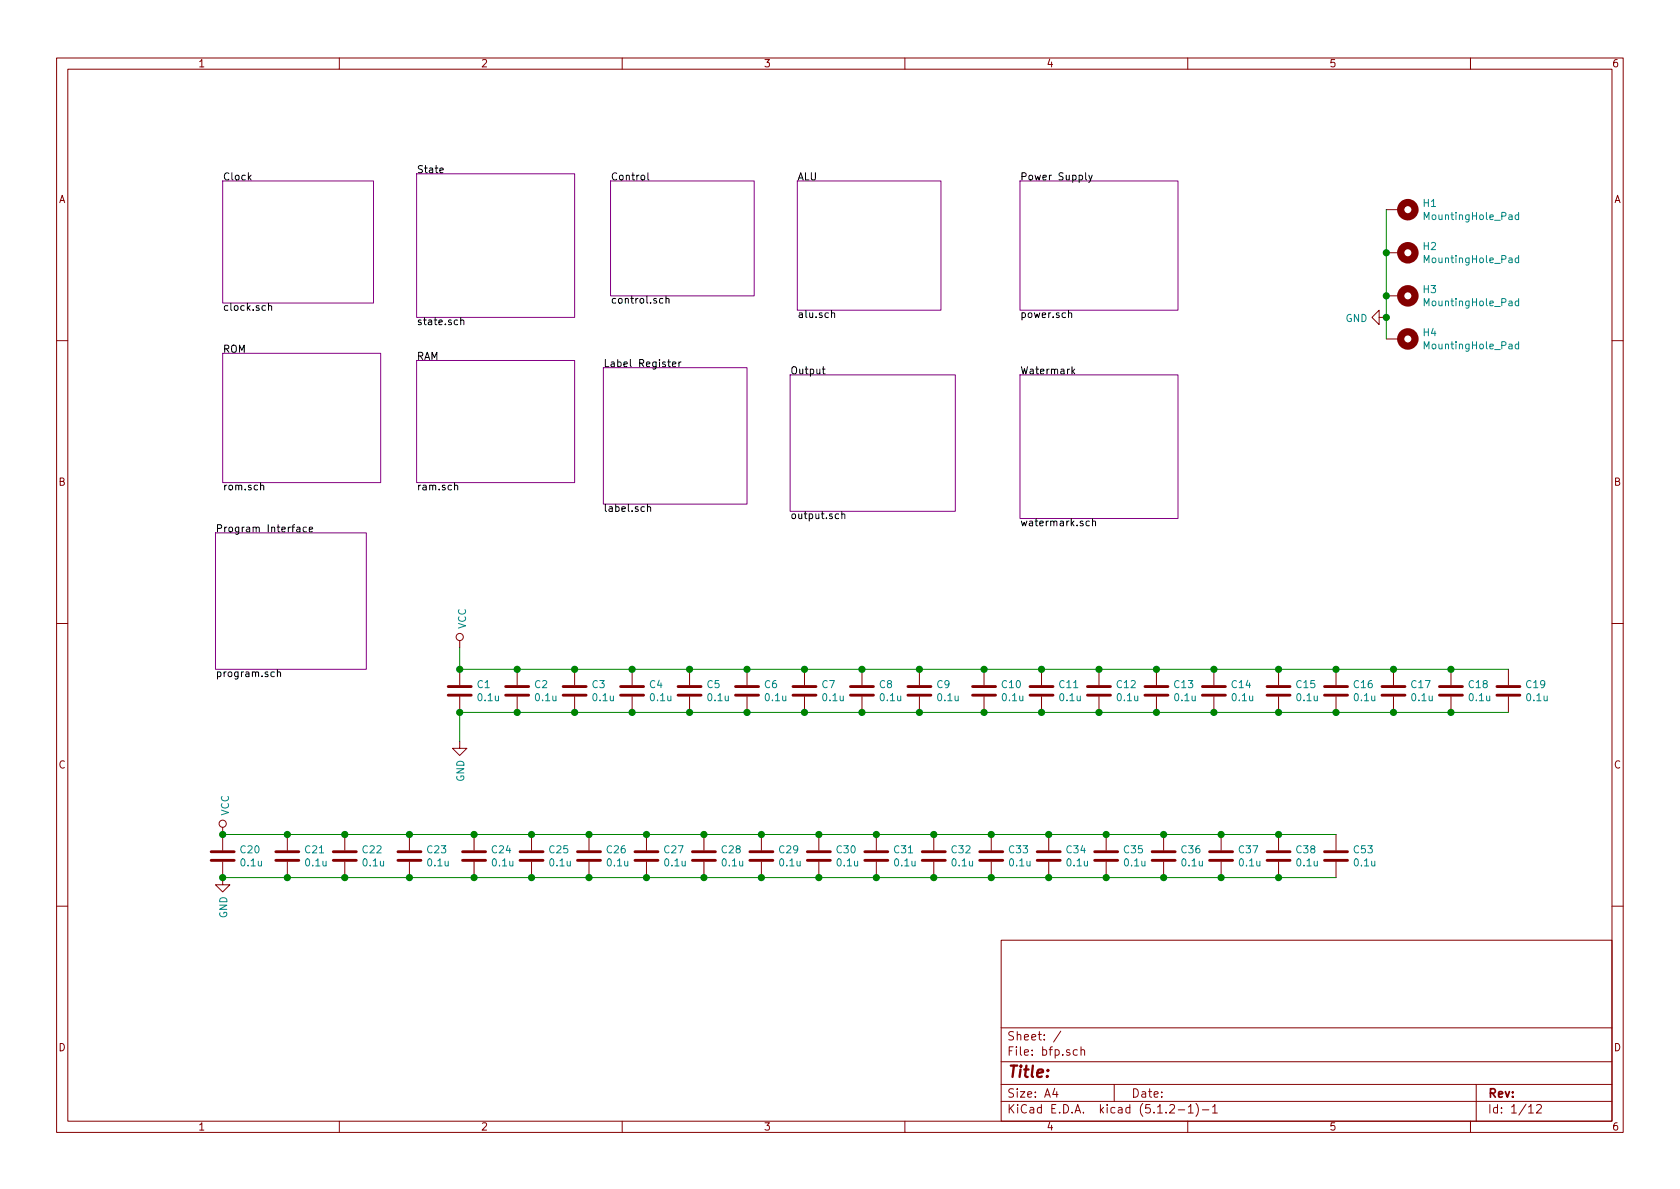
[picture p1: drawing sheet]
<svg xmlns="http://www.w3.org/2000/svg" width="297mm" height="210mm" viewBox="0 0 297 210" stroke-linecap="round" stroke-linejoin="round" font-family="sans-serif">
<g fill="none" stroke="#840000" stroke-width=".18">
<path d="M10 10.3h277v189.9h-277zM12 12.2h273v186.1h-273zM60 10.3v1.9M110 10.3v1.9M160 10.3v1.9M210 10.3v1.9M260 10.3v1.9M245.1 37.1h2.5M243.8 56.1v-1.2l-1.2 1.2 1.2 1.3v-1.3h1.3M245.1 44.7h2.5M245.1 52.3h2.5M245.1 59.9h2.5"/>
<path d="M10 60.2h2M285 60.2h2M10 110.3h2M81.3 113.3v1.2M81.3 118.4v2.8M91.4 118.4v2.8M101.6 118.4v2.8M111.8 118.4v2.8M121.9 118.4v2.8M132.1 118.4v2.8M142.2 118.4v2.8M152.4 118.4v2.8"/>
<path d="M162.6 118.4v2.8M174 118.4v2.8M184.1 118.4v2.8M194.3 118.4v2.8M204.5 118.4v2.8M214.6 118.4v2.8M226.1 118.4v2.8M236.2 118.4v2.8M246.4 118.4v2.8M256.5 118.4v2.8M266.7 118.4v2.8M285 110.3h2"/>
<path d="M81.3 131.1v1.2h1.2l-1.2 1.3-1.3-1.3h1.3M81.3 123.2v2.8M91.4 123.2v2.8M101.6 123.2v2.8M111.8 123.2v2.8M121.9 123.2v2.8M132.1 123.2v2.8M142.2 123.2v2.8M152.4 123.2v2.8M162.6 123.2v2.8M174 123.2v2.8M184.1 123.2v2.8"/>
<path d="M194.3 123.2v2.8M204.5 123.2v2.8M214.6 123.2v2.8M226.1 123.2v2.8M236.2 123.2v2.8M246.4 123.2v2.8M256.5 123.2v2.8M266.7 123.2v2.8M39.4 152.4v4.1h1.2l-1.2 1.2-1.3-1.2h1.3M39.4 146.3v4.1M50.8 147.6v2.8M50.8 152.4v2.8"/>
<path d="M61 147.6v2.8M61 152.4v2.8M72.4 147.6v2.8M72.4 152.4v2.8M83.8 147.6v2.8M83.8 152.4v2.8M94 147.6v2.8M94 152.4v2.8M104.1 147.6v2.8M104.1 152.4v2.8M114.3 147.6v2.8M114.3 152.4v2.8"/>
<path d="M124.5 147.6v2.8M124.5 152.4v2.8M134.6 147.6v2.8M134.6 152.4v2.8M144.8 147.6v2.8M144.8 152.4v2.8M154.9 147.6v2.8M154.9 152.4v2.8M165.1 147.6v2.8M165.1 152.4v2.8M175.3 147.6v2.8M175.3 152.4v2.8"/>
<path d="M185.4 147.6v2.8M185.4 152.4v2.8M195.6 147.6v2.8M195.6 152.4v2.8M205.7 147.6v2.8M205.7 152.4v2.8M215.9 147.6v2.8M215.9 152.4v2.8M226.1 147.6v2.8M226.1 152.4v2.8M236.2 147.6v2.8M236.2 152.4v2.8"/>
<path d="M10 160.2h2M177 166.3h108v32h-108zM285 160.2h2M60 198.3v1.9M110 198.3v1.9M160 198.3v1.9M177 194.8h108M177 191.8h108M177 187.8h108M177 181.8h108M186.5 192.5l-.4 1h1M186.8 193v1"/>
<path d="M187.6 182.3l-1.3 2M190.5 185.7l-.4-.1-.3 .3v.6l.3 .1 .4-.1M191.1 185.7l.2-.1 .4 .1 .1 .9M191.1 185.1v1.5M197 191.8v3M206.8 195.5l.2-.2h.4l.2 .2 .1 .3-.1 .2-.8 .8h.9M208.3 196.3h1.2M210 198.3v1.9M210.1 195.8l.4-.5v1.5M210.1 196.8h.9M211.5 195.1a1.71 1.71 0 0 1 0 2.3M212.6 196.3h1.1"/>
<path d="M214.4 195.8l.4-.5v1.5M214.4 196.8h.8M260 198.3v1.9M261 191.8v6.5M270.3 195.8l.4-.5v1.5M270.3 196.8h.8M271.7 195.5l.2-.2h.4l.2 .5-.9 1h.9"/>
<circle cx="81.3" cy="112.6" r=".63"/>
<circle cx="39.4" cy="145.7" r=".63"/>
</g>
<path d="M39.4 32h26.6v21.6h-26.6zM73.7 30.7h27.9v25.4h-27.9zM107.9 32h25.4v20.3h-25.4zM141 32h25.4v22.9h-25.4zM180.3 32h28v22.9h-28zM39.4 62.5h27.9v22.8h-27.9zM73.7 63.7h27.9v21.6h-27.9zM106.7 65h25.4v24.1h-25.4zM139.7 66.3h29.2v24.1h-29.2zM180.3 66.3h28v25.4h-28zM38.1 94.2h26.7v24.2h-26.7z" fill="none" stroke="#840084" stroke-width=".18"/>
<g fill="none" stroke="#000" stroke-width=".18">
<path d="M77.8 30.1l.6-.1-.1-.2-.3-.1-.2 .2v.6h.5M114.6 30.6v1l.1 .2M191.9 30.6v1l.2 .2M192.5 31l.3 .8M193.1 31l-.4 1.1-.2 .2M47.5 54.2l.2-.2 .3 .1v.8M47.5 53.6v1.3M81.5 56.7l.1-.1h.3l.1 .8M81.5 56.2v1.2M117.2 52.8h-.4l-.2 .2 .1 .6h.5M117.8 52.9l.1-.1h.3l.1 .8M117.8 52.3v1.3"/>
<path d="M147 55.4l.2-.1 .3 .1 .1 .8M188.9 55.4l.2-.1 .3 .1 .1 .8M188.9 54.9v1.3M118.9 64.4l.6-.1v-.2l-.4-.1-.2 .2v.6h.6M120 64v.8M120.4 64l-.4 .2M145.4 65.3h.5M145.6 64.8v1.1l.3 .2M189.7 65.6l.3 .5M190 65.3l-.5 .5M46.1 85.9l.2-.1h.3v.8M52.5 93.3h.5v.8"/>
<path d="M53 93.5l-.4 .1-.2 .1 .1 .3h.5M54.2 93.3l-.4-.1-.2 .2 .1 .6h.5M54.7 93.6l.6-.1-.1-.2-.3-.1-.2 .2v.6h.5M80.4 85.9l.2-.1h.2l.1 .8M114.5 89.7l.2-.1 .3 .1v.7M114.5 89.2v1.2M148.8 91l.2-.1h.3l.1 .8M148.8 90.4v1.3M192.6 92.2l-.3-.1-.3 .3 .1 .5h.5M193.2 92.3l.1-.2 .3 .1 .1 .8M193.2 91.7v1.3M48.5 118.9l-.4-.1-.2 .2 .1 .6h.5"/>
<path d="M49 118.9l.2-.1 .3 .1 .1 .8M49 118.4v1.3"/>
</g>
<g fill="none" stroke="#840000" stroke-width="1.3">
<circle cx="248.9" cy="37.1" r="1.27"/>
<circle cx="248.9" cy="44.7" r="1.27"/>
<circle cx="248.9" cy="59.9" r="1.27"/>
<circle cx="248.9" cy="52.3" r="1.27"/>
</g>
<path d="M268.5 38h-.4l-.2 .2 .1 .6h.5M268.5 37.6v1.2M268.5 45.7l-.4-.1-.2 .2 .1 .6h.5M268.5 53.3l-.4-.1-.2 .3 .1 .5h.5M268.5 45.2v1.3M268.5 52.8v1.3M268.5 60.9h-.4l-.2 .2 .1 .5h.5M268.5 60.4v1.3" fill="none" stroke="#008484" stroke-width=".18"/>
<path d="M245.1 37.1v22.8M81.3 114.5v3.9h185.4M266.7 126h-185.4v5.1M39.4 147.6h196.8M39.4 155.2h196.8" fill="none" stroke="#008400" stroke-width=".18"/>
<g fill="#008400" stroke="#008400" stroke-width=".25">
<circle cx="245.1" cy="44.7" r=".51"/>
<circle cx="245.1" cy="52.3" r=".51"/>
<circle cx="245.1" cy="56.1" r=".51"/>
<circle cx="91.4" cy="118.4" r=".51"/>
<circle cx="101.6" cy="118.4" r=".51"/>
<circle cx="91.4" cy="126" r=".51"/>
<circle cx="101.6" cy="126" r=".51"/>
<circle cx="111.8" cy="118.4" r=".51"/>
<circle cx="121.9" cy="118.4" r=".51"/>
<circle cx="132.1" cy="118.4" r=".51"/>
<circle cx="142.2" cy="118.4" r=".51"/>
<circle cx="111.8" cy="126" r=".51"/>
<circle cx="121.9" cy="126" r=".51"/>
<circle cx="132.1" cy="126" r=".51"/>
<circle cx="142.2" cy="126" r=".51"/>
<circle cx="152.4" cy="118.4" r=".51"/>
<circle cx="162.6" cy="118.4" r=".51"/>
<circle cx="174" cy="118.4" r=".51"/>
<circle cx="152.4" cy="126" r=".51"/>
<circle cx="162.6" cy="126" r=".51"/>
<circle cx="174" cy="126" r=".51"/>
<circle cx="184.2" cy="118.4" r=".51"/>
<circle cx="194.3" cy="118.4" r=".51"/>
<circle cx="204.5" cy="118.4" r=".51"/>
<circle cx="184.2" cy="126" r=".51"/>
<circle cx="194.3" cy="126" r=".51"/>
<circle cx="204.5" cy="126" r=".51"/>
<circle cx="39.4" cy="147.6" r=".51"/>
<circle cx="39.4" cy="155.2" r=".51"/>
<circle cx="50.8" cy="147.6" r=".51"/>
<circle cx="61" cy="147.6" r=".51"/>
<circle cx="72.4" cy="147.6" r=".51"/>
<circle cx="83.8" cy="147.6" r=".51"/>
<circle cx="50.8" cy="155.2" r=".51"/>
<circle cx="61" cy="155.2" r=".51"/>
<circle cx="72.4" cy="155.2" r=".51"/>
<circle cx="83.8" cy="155.2" r=".51"/>
<circle cx="94" cy="147.6" r=".51"/>
<circle cx="94" cy="155.2" r=".51"/>
<circle cx="104.1" cy="147.6" r=".51"/>
<circle cx="104.1" cy="155.2" r=".51"/>
<circle cx="114.3" cy="147.6" r=".51"/>
<circle cx="114.3" cy="155.2" r=".51"/>
<circle cx="81.3" cy="118.4" r=".51"/>
<circle cx="81.3" cy="126" r=".51"/>
<circle cx="134.6" cy="147.6" r=".51"/>
<circle cx="134.6" cy="155.2" r=".51"/>
<circle cx="144.8" cy="147.6" r=".51"/>
<circle cx="154.9" cy="147.6" r=".51"/>
<circle cx="165.1" cy="147.6" r=".51"/>
<circle cx="144.8" cy="155.2" r=".51"/>
<circle cx="154.9" cy="155.2" r=".51"/>
<circle cx="165.1" cy="155.2" r=".51"/>
<circle cx="226.1" cy="118.4" r=".51"/>
<circle cx="226.1" cy="126" r=".51"/>
<circle cx="236.2" cy="118.4" r=".51"/>
<circle cx="246.4" cy="118.4" r=".51"/>
<circle cx="256.5" cy="118.4" r=".51"/>
<circle cx="236.2" cy="126" r=".51"/>
<circle cx="246.4" cy="126" r=".51"/>
<circle cx="256.5" cy="126" r=".51"/>
<circle cx="185.4" cy="147.6" r=".51"/>
<circle cx="185.4" cy="155.2" r=".51"/>
<circle cx="124.5" cy="147.6" r=".51"/>
<circle cx="124.5" cy="155.2" r=".51"/>
<circle cx="214.6" cy="118.4" r=".51"/>
<circle cx="214.6" cy="126" r=".51"/>
<circle cx="175.3" cy="147.6" r=".51"/>
<circle cx="175.3" cy="155.2" r=".51"/>
<circle cx="205.7" cy="147.6" r=".51"/>
<circle cx="195.6" cy="147.6" r=".51"/>
<circle cx="195.6" cy="155.2" r=".51"/>
<circle cx="205.7" cy="155.2" r=".51"/>
<circle cx="215.9" cy="147.6" r=".51"/>
<circle cx="215.9" cy="155.2" r=".51"/>
<circle cx="226.1" cy="147.6" r=".51"/>
<circle cx="226.1" cy="155.2" r=".51"/>
</g>
<g fill="none" stroke="#840000" stroke-width=".51">
<path d="M79.2 122.9h4.1M79.2 121.4h4.1M89.4 122.9h4.1M89.4 121.4h4.1M99.6 122.9h4M99.6 121.4h4M109.7 122.9h4.1M109.7 121.4h4.1M119.9 122.9h4.1M119.9 121.4h4.1M130 122.9h4.1M130 121.4h4.1"/>
<path d="M140.2 122.9h4.1M140.2 121.4h4.1M150.4 122.9h4M150.4 121.4h4M160.5 122.9h4.1M160.5 121.4h4.1M172 122.9h4M172 121.4h4M182.1 122.9h4.1M182.1 121.4h4.1M192.3 122.9h4M192.3 121.4h4"/>
<path d="M202.4 122.9h4.1M202.4 121.4h4.1M212.6 122.9h4.1M212.6 121.4h4.1M224 122.9h4.1M224 121.4h4.1M234.2 122.9h4.1M234.2 121.4h4.1M244.3 122.9h4.1M244.3 121.4h4.1M254.5 122.9h4.1M254.5 121.4h4.1"/>
<path d="M264.7 122.9h4M264.7 121.4h4M37.3 152.1h4.1M37.3 150.6h4.1M48.8 152.1h4M48.8 150.6h4M58.9 152.1h4.1M58.9 150.6h4.1M70.4 152.1h4M70.4 150.6h4M81.8 152.1h4.1M81.8 150.6h4.1"/>
<path d="M91.9 152.1h4.1M91.9 150.6h4.1M102.1 152.1h4.1M102.1 150.6h4.1M112.3 152.1h4M112.3 150.6h4M122.4 152.1h4.1M122.4 150.6h4.1M132.6 152.1h4.1M132.6 150.6h4.1M142.7 152.1h4.1M142.7 150.6h4.1"/>
<path d="M152.9 152.1h4.1M152.9 150.6h4.1M163.1 152.1h4M163.1 150.6h4M173.2 152.1h4.1M173.2 150.6h4.1M183.4 152.1h4.1M183.4 150.6h4.1M193.5 152.1h4.1M193.5 150.6h4.1M203.7 152.1h4.1M203.7 150.6h4.1"/>
<path d="M213.9 152.1h4M213.9 150.6h4M224 152.1h4.1M224 150.6h4.1M234.2 152.1h4.1M234.2 150.6h4.1"/>
</g>
<text font-size="2.8" fill="#840000" x="178" y="190.5">Title:</text>
<g font-size="2.1" fill="#840000">
<text x="178" y="184">Sheet: /</text>
<text x="178" y="186.7">File: bfp.sch</text>
<text x="178" y="196.9">KiCad E.D.A. kicad (5.1.2-1)-1</text>
<text x="178" y="194.1">Size: A4</text>
<text x="200" y="194.1">Date:</text>
<text x="263" y="194.1">Rev:</text>
<text x="263" y="196.9">Id: 1/12</text>
</g>
<g font-size="1.8" fill="#840000">
<text x="35" y="11.9">1</text>
<text x="85" y="11.9">2</text>
<text x="135" y="11.9">3</text>
<text x="185" y="11.9">4</text>
<text x="235" y="11.9">5</text>
<text x="285" y="11.9">6</text>
<text x="10.4" y="35.9">A</text>
<text x="285.4" y="35.9">A</text>
<text x="10.4" y="85.9">B</text>
<text x="285.4" y="85.9">B</text>
<text x="10.4" y="135.9">C</text>
<text x="285.4" y="135.9">C</text>
<text x="10.4" y="185.9">D</text>
<text x="285.4" y="185.9">D</text>
<text x="35" y="199.9">1</text>
<text x="85" y="199.9">2</text>
<text x="135" y="199.9">3</text>
<text x="185" y="199.9">4</text>
<text x="235" y="199.9">5</text>
<text x="285" y="199.9">6</text>
</g>
<g font-size="1.8">
<text x="39.4" y="31.9">Clock</text>
<text x="73.7" y="30.6">State</text>
<text x="107.9" y="31.9">Control</text>
<text x="141" y="31.9">ALU</text>
<text x="180.3" y="31.9">Power Supply</text>
<text x="107.9" y="53.7">control.sch</text>
<text x="39.4" y="55">clock.sch</text>
<text x="73.7" y="57.5">state.sch</text>
<text x="141" y="56.2">alu.sch</text>
<text x="180.3" y="56.2">power.sch</text>
<text x="39.4" y="62.4">ROM</text>
<text x="73.7" y="63.6">RAM</text>
<text x="106.7" y="64.9">Label Register</text>
<text x="139.7" y="66.2">Output</text>
<text x="180.3" y="66.2">Watermark</text>
<text x="39.4" y="86.7">rom.sch</text>
<text x="73.7" y="86.7">ram.sch</text>
<text x="38.1" y="94.1">Program Interface</text>
<text x="106.7" y="90.5">label.sch</text>
<text x="139.7" y="91.8">output.sch</text>
<text x="180.3" y="93.1">watermark.sch</text>
<text x="38.1" y="119.7">program.sch</text>
</g>
<g font-size="1.8" fill="#008484">
<text x="251.7" y="36.6">H1</text>
<text x="252.2" y="38.9">MountingHole_Pad</text>
<text x="251.7" y="44.2">H2</text>
<text x="252.2" y="46.5">MountingHole_Pad</text>
<text x="251.7" y="51.8">H3</text>
<text x="237.9" y="56.9">GND</text>
<text x="251.7" y="59.5">H4</text>
<text x="252.2" y="54.1">MountingHole_Pad</text>
<text x="252.2" y="61.8">MountingHole_Pad</text>
<text x="82.4" y="111.2" transform="rotate(-90 82.4 111.2)">VCC</text>
<text x="84.4" y="121.7">C1</text>
<text x="84.6" y="124">0.1u</text>
<text x="94.6" y="121.7">C2</text>
<text x="94.8" y="124">0.1u</text>
<text x="104.7" y="121.7">C3</text>
<text x="104.9" y="124">0.1u</text>
<text x="114.9" y="121.7">C4</text>
<text x="115.1" y="124">0.1u</text>
<text x="125" y="121.7">C5</text>
<text x="125.2" y="124">0.1u</text>
<text x="135.2" y="121.7">C6</text>
<text x="135.4" y="124">0.1u</text>
<text x="145.4" y="121.7">C7</text>
<text x="145.6" y="124">0.1u</text>
<text x="155.5" y="121.7">C8</text>
<text x="155.7" y="124">0.1u</text>
<text x="165.7" y="121.7">C9</text>
<text x="165.9" y="124">0.1u</text>
<text x="177.2" y="121.7">C10</text>
<text x="177.3" y="124">0.1u</text>
<text x="187.4" y="121.7">C11</text>
<text x="187.5" y="124">0.1u</text>
<text x="197.5" y="121.7">C12</text>
<text x="197.6" y="124">0.1u</text>
<text x="207.7" y="121.7">C13</text>
<text x="207.8" y="124">0.1u</text>
<text x="217.8" y="121.7">C14</text>
<text x="218" y="124">0.1u</text>
<text x="229.3" y="121.7">C15</text>
<text x="229.4" y="124">0.1u</text>
<text x="239.4" y="121.7">C16</text>
<text x="239.5" y="124">0.1u</text>
<text x="249.6" y="121.7">C17</text>
<text x="249.7" y="124">0.1u</text>
<text x="259.7" y="121.7">C18</text>
<text x="259.9" y="124">0.1u</text>
<text x="269.9" y="121.7">C19</text>
<text x="270" y="124">0.1u</text>
<text x="82.1" y="138.3" transform="rotate(-90 82.1 138.3)">GND</text>
<text x="40.5" y="144.3" transform="rotate(-90 40.5 144.3)">VCC</text>
<text x="42.6" y="150.9">C20</text>
<text x="42.7" y="153.2">0.1u</text>
<text x="54" y="150.9">C21</text>
<text x="54.1" y="153.2">0.1u</text>
<text x="64.2" y="150.9">C22</text>
<text x="64.3" y="153.2">0.1u</text>
<text x="75.6" y="150.9">C23</text>
<text x="75.7" y="153.2">0.1u</text>
<text x="87" y="150.9">C24</text>
<text x="87.1" y="153.2">0.1u</text>
<text x="97.2" y="150.9">C25</text>
<text x="97.3" y="153.2">0.1u</text>
<text x="107.3" y="150.9">C26</text>
<text x="107.5" y="153.2">0.1u</text>
<text x="117.5" y="150.9">C27</text>
<text x="117.6" y="153.2">0.1u</text>
<text x="127.7" y="150.9">C28</text>
<text x="127.8" y="153.2">0.1u</text>
<text x="137.8" y="150.9">C29</text>
<text x="137.9" y="153.2">0.1u</text>
<text x="148" y="150.9">C30</text>
<text x="148.1" y="153.2">0.1u</text>
<text x="158.1" y="150.9">C31</text>
<text x="158.3" y="153.2">0.1u</text>
<text x="168.3" y="150.9">C32</text>
<text x="168.4" y="153.2">0.1u</text>
<text x="178.5" y="150.9">C33</text>
<text x="178.6" y="153.2">0.1u</text>
<text x="188.6" y="150.9">C34</text>
<text x="188.7" y="153.2">0.1u</text>
<text x="198.8" y="150.9">C35</text>
<text x="198.9" y="153.2">0.1u</text>
<text x="208.9" y="150.9">C36</text>
<text x="209.1" y="153.2">0.1u</text>
<text x="219.1" y="150.9">C37</text>
<text x="219.2" y="153.2">0.1u</text>
<text x="229.3" y="150.9">C38</text>
<text x="229.4" y="153.2">0.1u</text>
<text x="239.4" y="150.9">C53</text>
<text x="239.5" y="153.2">0.1u</text>
<text x="40.2" y="162.4" transform="rotate(-90 40.2 162.4)">GND</text>
</g>
</svg>
